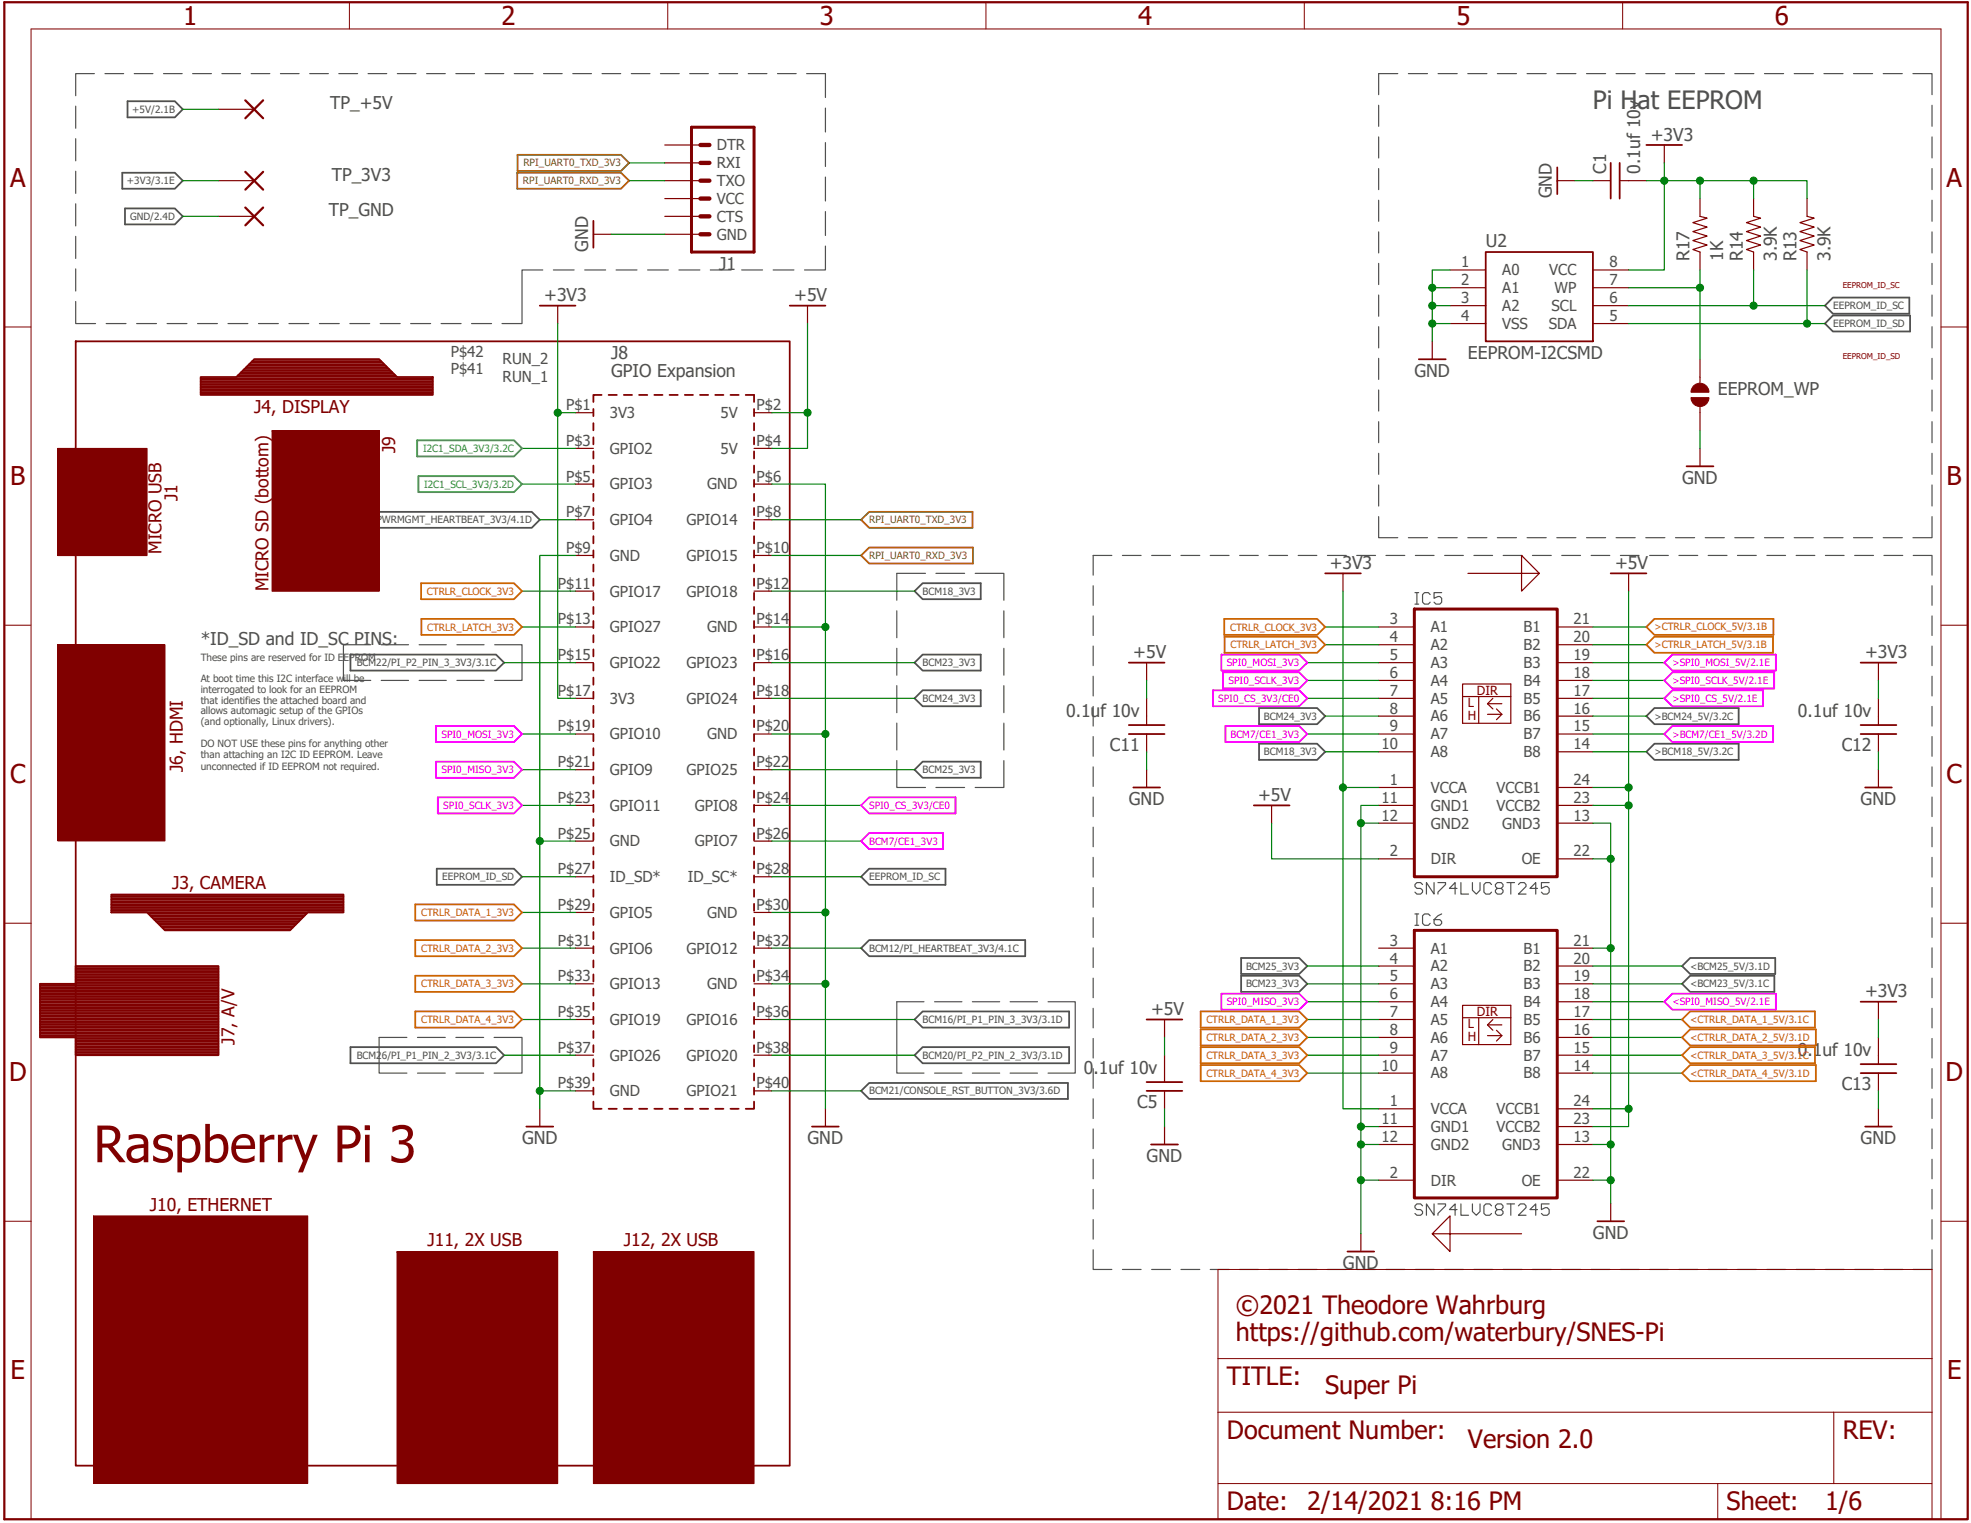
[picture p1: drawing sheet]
<svg xmlns="http://www.w3.org/2000/svg" width="279mm" height="216mm" viewBox="0 0 279 216" stroke-linecap="round" stroke-linejoin="round" font-family="sans-serif">
<path d="M.1 0l279.2 215.9M279.3 0l-279.2 215.9" fill="none" stroke="#fff" stroke-width=".14"/>
<g fill="none" stroke="#505050" stroke-width=".17">
<path d="M10.7 15v3.2M10.7 19.7v3.1M13.4 10.4h-2.7v3.2M14.9 10.4h2.6M19 10.4h2.7M23.2 10.4h2.6M27.3 10.4h2.7M31.5 10.4h2.6M35.6 10.4h2.6M39.8 10.4h2.6M43.9 10.4h2.6M48 10.4h2.7"/>
<path d="M52.2 10.4h2.6M56.3 10.4h2.7M60.5 10.4h2.6M64.6 10.4h2.7M68.8 10.4h2.6M72.9 10.4h2.7M77 10.4h2.7M81.2 10.4h2.6M85.3 10.4h2.7M89.5 10.4h2.6M93.6 10.4h2.7M97.8 10.4h2.6"/>
<path d="M101.9 10.4h2.7M106.1 10.4h2.6M110.2 10.4h2.7M114.3 10.4h2.7v3.4M117 15.3v3.4M195.4 14.9v3M195.4 19.4v3M198.1 10.4h-2.7v3M199.6 10.4h2.8M203.9 10.4h2.7M208.1 10.4h2.7M212.3 10.4h2.7"/>
<path d="M216.5 10.4h2.7M220.7 10.4h2.7M224.9 10.4h2.7M229.1 10.4h2.7M233.3 10.4h2.7M237.5 10.4h2.7M241.7 10.4h2.7M245.9 10.4h2.7M250.1 10.4h2.7M254.3 10.4h2.7M258.6 10.4h2.7M262.7 10.4h2.8"/>
<path d="M267 10.4h2.7M271.2 10.4h2.7v3M273.9 14.9v3M273.9 19.4v3M10.7 24.3v3.1M10.7 28.9v3.1M10.7 33.5v3.1M10.7 38.1v3.2M76.9 38.3h-2.9v7.6h-2.8M78.4 38.3h3M82.9 38.3h3M87.3 38.3h3"/>
<path d="M91.8 38.3h2.9M96.2 38.3h3M100.7 38.3h3M105.1 38.3h3M109.6 38.3h2.9M117 20.2v3.4M117 25.1v3.4M117 30v3.4M117 34.9v3.4h-3M195.4 23.9v3M195.4 28.4v3M195.4 32.9v3"/>
<path d="M195.4 37.3v3M273.9 23.9v3M273.9 28.4v3M273.9 32.9v3M273.9 37.3v3M10.7 42.7v3.2h2.8M15 45.9h2.9M19.4 45.9h2.8M23.7 45.9h2.8M28 45.9h2.8M32.3 45.9h2.8M36.6 45.9h2.9"/>
<path d="M41 45.9h2.8M45.3 45.9h2.8M49.6 45.9h2.8M53.9 45.9h2.8M58.2 45.9h2.8M62.5 45.9h2.9M66.8 45.9h2.9M195.4 41.8v3M195.4 46.3v3M195.4 50.8v3M195.4 55.3v3M195.4 59.8v3"/>
<path d="M273.9 41.8v3M273.9 46.3v3M273.9 50.8v3M273.9 55.3v3M273.9 59.8v3M157.6 78.7h-2.6v2.8M159.1 78.7h2.7M163.3 78.7h2.6M167.4 78.7h2.7M171.6 78.7h2.6M175.7 78.7h2.7M179.9 78.7h2.6"/>
<path d="M184 78.7h2.7M188.2 78.7h2.6M192.3 78.7h2.7M195.4 73.2v3h2.7M195.4 64.3v2.9M195.4 68.7v3M196.5 78.7h2.6M199.6 76.2h2.8M200.6 78.7h2.7M203.9 76.2h2.7M204.8 78.7h2.6M208.1 76.2h2.7"/>
<path d="M208.9 78.7h2.7M212.3 76.2h2.7M213.1 78.7h2.7M216.5 76.2h2.7M217.2 78.7h2.7M220.7 76.2h2.7M221.4 78.7h2.6M224.9 76.2h2.7M225.6 78.7h2.6M229.1 76.2h2.7M229.7 78.7h2.6M233.3 76.2h2.7"/>
<path d="M233.8 78.7h2.7M237.5 76.2h2.7M238 78.7h2.7M241.7 76.2h2.7M242.1 78.7h2.7M245.9 76.2h2.7M246.3 78.7h2.7M250.1 76.2h2.7M250.5 78.7h2.6M254.3 76.2h2.7M254.6 78.7h2.7M258.6 76.2h2.7"/>
<path d="M258.8 78.7h2.6M262.7 76.2h2.8M262.9 78.7h2.7M267 76.2h2.7M267.1 78.7h2.6M271.2 78.7h2.7v2.8M273.9 73.2v3h-2.7M273.9 64.3v2.9M273.9 68.7v3M52.6 91.4h-3.9v5.1h3.9M54 91.4h3.9M54 96.5h3.9"/>
<path d="M59.4 96.5h3.9M59.4 91.4h3.9M64.8 96.5h3.8M64.8 91.4h3.8M70.1 91.4h3.9v5.1h-3.9M127.1 86.6v3.8M127.1 91.9v3.8M127.1 97.2v3.8M131.2 81.3h-4.1v3.8M132.7 81.3h4M138.2 81.3h4.1v3.8M142.3 86.6v3.8"/>
<path d="M142.3 91.9v3.8M142.3 97.2v3.8M155 83v2.8M155 87.3v2.8M155 91.6v2.8M155 95.9v2.8M200.6 85.6h.5M200.6 84h.5M200.9 84v1.6M202.7 84.3l-.2-.3h-.6l-.2 .3v1.1l.2 .2h.6l.2-.2M204.4 84h-1.1v.8l.5-.2h.3l.3 .2v.6l-.3 .2h-.5l-.3-.2M273.9 83v2.8"/>
<path d="M273.9 87.3v2.8M273.9 91.6v2.8M273.9 95.9v2.8M127.1 107.8v3.8h4.1M127.1 102.5v3.8M132.7 111.6h4M142.3 102.5v3.8M142.3 107.8v3.8h-4.1M155 100.1v2.8M155 104.4v2.8M155 108.7v2.8M155 113v2.8"/>
<path d="M155 117.3v2.7M273.9 100.1v2.8M273.9 104.4v2.8M273.9 108.7v2.8M273.9 113v2.8M273.9 117.3v2.7M155 121.5v2.8M155 125.8v2.8M155 130.1v2.8M155 134.4v2.8M155 138.7v2.7M200.6 131.2h.5"/>
<path d="M200.6 129.6h.5M200.9 129.6v1.6M201.7 125.4l-.3-.3h-.5l-.3 .3v.3l.3 .2h.5l.3 .3v.3l-.3 .2h-.5l-.3-.2M202.7 129.8l-.2-.2h-.6l-.2 .2v1.1l.2 .3h.6l.2-.3M203.3 125.1v1.6l-1.1-1.6v1.6M203.8 125.1h1.1v.3l-1.1 1.1v.2M204.4 129.6l-.6 .2-.5 .6v.5l.3 .3h.5l.3-.3v-.3l-.3-.2h-.8M206.5 125.9h-1l.8-.8v1.6M207.1 125.1v1.6h1.1M208.7 125.1v1.1l.6 .5 .5-.5v-1.1M211.4 125.4l-.2-.3h-.6l-.2 .3v1.1l.2 .2h.6l.2-.2M212 125.4l.3-.3h.5l.3 .3v.3l-.3 .2 .3 .3v.3l-.3 .2h-.5l-.3-.2v-.3l.3-.3-.3-.2z"/>
<path d="M212.3 125.9h.5M213.6 125.1h1.1M214.2 125.1v1.6M215.2 125.4l.3-.3h.6l.2 .3v.3l-1.1 1h1.1M218 125.9h-1.1l.8-.8v1.6M219.6 125.1h-1.1v.8l.6-.2h.2l.3 .2v.6l-.3 .2h-.5l-.3-.2M273.9 121.5v2.8M273.9 125.8v2.8M273.9 130.1v2.8M273.9 134.4v2.8M273.9 138.7v2.7M57.7 147.1h-4v5h4"/>
<path d="M59.2 147.1h3.9M59.2 152.1h3.9M64.6 147.1h4M64.6 152.1h4M70 147.1h4v5h-4M131 142h-3.9v10.1h3.9M132.5 142h3.9M132.5 152.1h3.9M137.8 142h3.9M137.8 152.1h3.9M143.2 142h3.9M143.2 152.1h3.9"/>
<path d="M148.6 142h3.8v10.1h-3.8M155 142.9v2.8M155 147.2v2.8M155 151.5v2.8M155 155.8v2.8M273.9 142.9v2.8M273.9 147.2v2.8M273.9 151.5v2.8M273.9 155.8v2.8M155 177.2v2.8h2.6M155 160v2.8M155 164.3v2.8"/>
<path d="M155 168.6v2.8M155 172.9v2.8M159.1 180h2.7M163.3 180h2.6M167.4 180h2.7M171.6 180h2.6M175.7 180h2.7M179.9 180h2.6M184 180h2.7M188.2 180h2.6M192.3 180h2.7M196.5 180h2.6"/>
<path d="M200.6 180h2.7M201.7 170.9l-.3-.2h-.5l-.3 .2v.3l.3 .3h.5l.3 .2v.3l-.3 .3h-.5l-.3-.3M203.3 170.7v1.6l-1.1-1.6v1.6M203.8 170.7h1.1v.2l-1.1 1.1v.3M204.8 180h2.6M206.5 171.5h-1l.8-.8v1.6M207.1 170.7v1.6h1.1M208.7 170.7v1l.6 .6 .5-.6v-1M208.9 180h2.7M211.4 170.9l-.2-.2h-.6l-.2 .2v1.1l.2 .3h.6l.2-.3M212 170.9l.3-.2h.5l.3 .2v.3l-.3 .3 .3 .2v.3l-.3 .3h-.5l-.3-.3v-.3l.3-.2-.3-.3zM212.3 171.5h.5"/>
<path d="M213.1 180h2.7M213.6 170.7h1.1M214.2 170.7v1.6M215.2 170.9l.3-.2h.6l.2 .2v.3l-1.1 1.1h1.1M217.2 180h2.7M218 171.5h-1.1l.8-.8v1.6M219.6 170.7h-1.1v.8l.6-.3h.2l.3 .3v.5l-.3 .3h-.5l-.3-.3M221.4 180h2.6M225.6 180h2.6M229.7 180h2.6M233.8 180h2.7M238 180h2.7"/>
<path d="M242.1 180h2.7M246.3 180h2.7M250.5 180h2.6M254.6 180h2.7M258.8 180h2.6M262.9 180h2.7M267.1 180h2.6M273.9 177.2v2.8h-2.7M273.9 160v2.8M273.9 164.3v2.8M273.9 168.6v2.8M273.9 172.9v2.8"/>
</g>
<g fill="none" stroke="#505050" stroke-width=".25">
<path d="M18.1 14.4h6.7l1.1 1.1-1.1 1.1h-6.7zM17.3 24.5h7.5l1.1 1.1-1.1 1.2h-7.5zM17.7 29.5h7.1l1.1 1.2-1.1 1.1h-7.1zM259.8 44.7h11v2.3h-11l-1.1-1.1zM259.8 42.2h10.9v2.3h-10.9l-1.1-1.2zM48.2 72.6h27.2l1.1 1.1-1.1 1.1h-27.2zM49.7 92.8h20.6l1.2 1.1-1.2 1.2h-20.6zM129.6 83.8l1.2-1.1h8.2v2.2h-8.2zM129.6 93.9l1.2-1.1h8.2v2.3h-8.2zM129.6 99l1.2-1.1h8.2v2.2h-8.2zM129.6 109.1l1.2-1.1h8.2v2.3h-8.2zM178.5 105.4h8.2l1.2 1.2-1.2 1.1h-8.2z"/>
<path d="M178.5 100.4h8.2l1.2 1.1-1.2 1.2h-8.2zM233.4 106.6l1.1-1.2h12v2.3h-12zM233.4 101.5l1.1-1.1h12v2.3h-12zM61.9 123.1h11l1.1 1.2-1.1 1.1h-11zM122.1 124.3l1.1-1.2h10.8v2.3h-10.8zM122.1 134.4l1.1-1.1h22.1v2.3h-22.1zM175.9 138.3h8.3l1.1 1.2-1.1 1.1h-8.3zM175.9 135.8h8.3l1.1 1.1-1.1 1.2h-8.3zM238.4 139.5l1.2-1.2h11.9v2.3h-11.9zM238.4 136.9l1.2-1.1h12.1v2.3h-12.1zM49.7 148.4h20.6l1.2 1.2-1.2 1.1h-20.6zM122.1 154.6l1.1-1.1h28.2v2.3h-28.2z"/>
<path d="M129.6 144.5l1.2-1.1h20.8v2.3h-20.8zM129.6 149.6l1.2-1.2h20.8v2.3h-20.8z"/>
</g>
<g fill="none" stroke="#800000" stroke-width=".17">
<path d="M81.6 58.5h2.5M106.9 58.5h2.5M81.6 63.6h2.5M81.6 68.6h2.5M81.6 73.7h2.5M81.6 78.7h2.5M106.9 63.6h2.5M106.9 68.6h2.5M106.9 73.7h2.5M106.9 78.7h2.5M81.6 83.8h2.5M81.6 88.9h2.5"/>
<path d="M81.6 93.9h2.5M81.6 99h2.5M106.9 83.8h2.5M106.9 88.9h2.5M106.9 93.9h2.5M106.9 99h2.5M208.1 81.3h10.1l-2.5 2.5v-5.1l2.5 2.6M81.6 104.1h2.5M81.6 109.1h2.5M81.6 114.2h2.5M81.6 119.2h2.5M106.9 104.1h2.5"/>
<path d="M106.9 109.1h2.5M106.9 114.2h2.5M106.9 119.2h2.5M81.6 124.3h2.5M81.6 129.3h2.5M81.6 134.4h2.5M81.6 139.5h2.5M106.9 124.3h2.5M106.9 129.3h2.5M106.9 134.4h2.5M106.9 139.5h2.5M81.6 144.5h2.5"/>
<path d="M81.6 149.6h2.5M81.6 154.6h2.5M106.9 144.5h2.5M106.9 149.6h2.5M106.9 154.6h2.5M203 174.9l2.5 2.5v-5l-2.5 2.5h12.7"/>
</g>
<g fill="none" stroke="#800000" stroke-width=".25">
<path d="M28.4 53.4h5.1l2.5-2.5h17.7l2.6 2.5h5v2.6h-32.9zM28.4 55.8h32.9M28.4 55.6h32.9M28.4 55.4h32.9M28.4 55.2h32.9M28.4 55h32.9M28.4 54.7h32.9M28.4 54.5h32.9M28.4 54.3h32.9M28.4 54.1h32.9M28.4 53.8h32.9M28.4 53.6h32.9"/>
<path d="M33.5 53.4h22.7M33.8 53.2h22.2M34 53h21.8M34.2 52.7h21.4M34.4 52.5h21M34.6 52.3h20.5M34.9 52.1h20M35.1 51.9h19.6M35.3 51.6h19.2M35.5 51.4h18.8M35.8 51.2h18.2M36 51h17.8"/>
<path d="M84.1 58v1M84.1 60v1M85.3 56h-1.2v1M86.3 56h1.1M88.4 56h1.2M90.6 56h1.2M92.8 56h1.1M94.9 56h1.2M97.1 56h1.1M99.2 56h1.2M101.4 56h1.2M103.5 56h1.2"/>
<path d="M105.7 56h1.2v1M106.9 58v1M106.9 60v1M84.1 62v1M84.1 64v1M84.1 66v1M84.1 68v1M84.1 70v1M84.1 72v1M84.1 74v1M84.1 76v1M84.1 78v1"/>
<path d="M106.9 62v1M106.9 64v1M106.9 66v1M106.9 68v1M106.9 70v1M106.9 72v1M106.9 74v1M106.9 76v1M106.9 78v1M84.1 80v1M84.1 82v1M84.1 84v1"/>
<path d="M84.1 86v1M84.1 88v1M84.1 90v1.1M84.1 92.1v.9M84.1 94v1.1M84.1 96.1v1M84.1 98.1v1M106.9 80v1M106.9 82v1M106.9 84v1M106.9 86v1M106.9 88v1"/>
<path d="M106.9 90v1.1M106.9 92.1v.9M106.9 94v1.1M106.9 96.1v1M106.9 98.1v1M84.1 100.1v1M84.1 102.1v1M84.1 104.1v1M84.1 106.1v1M84.1 108.1v1M84.1 110.1v1M84.1 112.1v1"/>
<path d="M84.1 114.1v1M84.1 116.1v1M84.1 118.1v1M106.9 100.1v1M106.9 102.1v1M106.9 104.1v1M106.9 106.1v1M106.9 108.1v1M106.9 110.1v1M106.9 112.1v1M106.9 114.1v1M106.9 116.1v1"/>
<path d="M106.9 118.1v1M15.8 126.8h32.9v2.5h-5.1l-2.5 2.6h-17.7l-2.6-2.6h-5zM15.8 129.3h32.9M15.8 129.1h32.9M15.8 128.9h32.9M15.8 128.6h32.9M15.8 128.4h32.9M15.8 128.2h32.9M15.8 128h32.9M15.8 127.8h32.9M15.8 127.5h32.9M15.8 127.3h32.9"/>
<path d="M15.8 127.1h32.9M15.8 126.9h32.9M21 129.5h22.5M21.3 129.8h21.9M21.5 130h21.5M21.7 130.2h21.1M21.9 130.4h20.7M22.1 130.6h20.3M22.4 130.9h19.7M22.6 131.1h19.3M22.8 131.3h18.9M23 131.5h18.5"/>
<path d="M23.2 131.7h18M84.1 120.1v1M84.1 122.1v1M84.1 124.1v1M84.1 126.1v1M84.1 128.1v1M84.1 130.1v1M84.1 132.1v1M84.1 134.1v1M84.1 136.1v1M84.1 138.1v1M106.9 120.1v1"/>
<path d="M106.9 122.1v1M106.9 124.1v1M106.9 126.1v1M106.9 128.1v1M106.9 130.1v1M106.9 132.1v1M106.9 134.1v1M106.9 136.1v1M106.9 138.1v1M84.1 140.1v1M84.1 142.2v1M84.1 144.1v1.1"/>
<path d="M84.1 146.2v1M84.1 148.2v1M84.1 150.2v1M84.1 152.2v1M84.1 154.2v1M84.1 156.2v1h1.2M86.3 157.2h1.1M88.4 157.2h1.2M90.6 157.2h1.2M92.8 157.2h1.1M94.9 157.2h1.2M97.1 157.2h1.1"/>
<path d="M99.2 157.2h1.2M101.4 157.2h1.2M103.5 157.2h1.2M106.9 156.2v1h-1.2M106.9 140.1v1M106.9 142.2v1M106.9 144.1v1.1M106.9 146.2v1M106.9 148.2v1M106.9 150.2v1M106.9 152.2v1M106.9 154.2v1"/>
</g>
<path d="M8.2 63.6h12.6v15.2h-12.6z" fill="#800000"/>
<path d="M8.2 63.6h12.6v15.2h-12.6zM8.2 63.6h.1" fill="none" stroke="#800000" stroke-width=".14"/>
<path d="M8.2 91.4h15.2v27.8h-15.2z" fill="#800000"/>
<path d="M8.2 91.4h15.2v27.8h-15.2zM8.2 91.4h.1" fill="none" stroke="#800000" stroke-width=".14"/>
<g fill="none" stroke="#800000" stroke-width=".25">
<path d="M5.7 139.5h5v-2.6h20.3v12.7h-20.3v-2.5h-5zM5.7 139.9h25.3M5.7 139.7h25.3M5.7 139.5h25.3M10.7 139.3h20.3M10.7 139h20.3M10.7 138.8h20.3M10.7 138.6h20.3M10.7 138.4h20.3M10.7 138.2h20.3M10.7 137.9h20.3M10.7 137.7h20.3"/>
<path d="M10.7 137.5h20.3M10.7 137.3h20.3M10.7 137.1h20.3M5.7 147h25.3M5.7 146.8h25.3M5.7 146.6h25.3M5.7 146.3h25.3M5.7 146.1h25.3M5.7 145.9h25.3M5.7 145.7h25.3M5.7 145.5h25.3M5.7 145.2h25.3"/>
<path d="M5.7 145h25.3M5.7 144.8h25.3M5.7 144.6h25.3M5.7 144.4h25.3M5.7 144.1h25.3M5.7 143.9h25.3M5.7 143.7h25.3M5.7 143.5h25.3M5.7 143.2h25.3M5.7 143h25.3M5.7 142.8h25.3M5.7 142.6h25.3"/>
<path d="M5.7 142.4h25.3M5.7 142.1h25.3M5.7 141.9h25.3M5.7 141.7h25.3M5.7 141.5h25.3M5.7 141.2h25.3M5.7 141h25.3M5.7 140.8h25.3M5.7 140.6h25.3M5.7 140.4h25.3M5.7 140.1h25.3M10.7 149.4h20.3"/>
<path d="M10.7 149.2h20.3M10.7 149h20.3M10.7 148.8h20.3M10.7 148.5h20.3M10.7 148.3h20.3M10.7 148.1h20.3M10.7 147.9h20.3M10.7 147.7h20.3M10.7 147.4h20.3M10.7 147.2h20.3"/>
</g>
<path d="M13.3 172.4h30.3v37.9h-30.3z" fill="#800000"/>
<path d="M13.3 172.4h30.3v37.9h-30.3zM13.3 172.4h.1" fill="none" stroke="#800000" stroke-width=".14"/>
<path d="M56.3 177.4h22.8v32.9h-22.8z" fill="#800000"/>
<path d="M56.3 177.4h22.8v32.9h-22.8zM56.3 177.4h.1" fill="none" stroke="#800000" stroke-width=".14"/>
<path d="M84.1 177.4h22.8v32.9h-22.8z" fill="#800000"/>
<path d="M84.1 177.4h22.8v32.9h-22.8zM84.1 177.4h.1" fill="none" stroke="#800000" stroke-width=".14"/>
<path d="M38.6 61h15.2v22.8h-15.2z" fill="#800000"/>
<path d="M38.6 61h15.2v22.8h-15.2zM38.6 61h.1" fill="none" stroke="#800000" stroke-width=".14"/>
<g fill="none" stroke="#800000" stroke-width=".25">
<path d="M210.6 35.7h15.2v12.7h-15.2zM220.7 23.7v3.8M228.3 23.1v5.1M229.6 23.1v5.1M233.4 20.6h5M10.7 48.4h101.3v159.4h-101.3zM76.5 43.3h5.1M112 43.3h5M201.1 50.9h3.8M239.1 66.1h3.8M160 93.9h5.1M187.9 81.3h5"/>
<path d="M228.3 81.3h5.1M263.8 93.9h5M160 102.8h5.1M160 104.1h5.1M160.7 111.6h3.7M177.7 114.2h5.1M263.8 102.8h5M263.8 104.1h5M264.4 111.6h3.8M74.6 159.7h3.8M115.1 159.7h3.8M162.5 153.4h5.1"/>
<path d="M162.5 154.6h5.1M162.5 144.5h5.1M263.8 142h5M263.8 150.9h5M263.8 152.1h5M264.4 159.7h3.8M163.2 162.2h3.8M191 177.4h3.8M226.4 173.1h3.8"/>
</g>
<g fill="none" stroke="#800000" stroke-width=".17">
<path d="M31 15.5h5M31 25.6h5M31 30.7h5M205.5 38.3h5.1M220.7 25.6h2.6M225.8 38.3h5.1M225.8 25.6h2.5M229.6 25.6h3.8M235.9 20.6v2.5M241 28.2v2.5l1 .2-2 .7 2 .6-2 .6 2 .7-2 .6 2 .6-2 .7 1 .3v2.6M248.6 28.2v2.5l1 .2-2 .7 2 .6-2 .6 2 .7-2 .6 2 .6-2 .7 1 .3v2.6M256.2 28.2v2.5l1 .2-2.1 .7 2.1 .6-2.1 .6 2.1 .7-2.1 .6 2.1 .6-2.1 .7 1.1 .3v2.6"/>
<path d="M79.1 43.3v2.6M114.5 43.3v2.6M203 48.4v2.5M205.5 45.9h5.1M205.5 40.8h5.1M205.5 43.3h5.1M225.8 45.9h5.1M225.8 40.8h5.1M225.8 43.3h5.1M241 63.6v2.5M162.5 93.9v2.6M162.5 99v3.8"/>
<path d="M190.4 81.3v2.5M195.4 88.9h5.1M195.4 91.4h5.1M195.4 93.9h5.1M195.4 96.5h5.1M195.4 99h5.1M207.3 98.7h6.9M207.3 97h6.9v5.5h-6.9zM209.6 98.7v3.8M210.9 99.8h2M210.9 99.8l.7 .7M211.6 99l-.7 .8"/>
<path d="M220.7 88.9h5.1M220.7 91.4h5.1M220.7 93.9h5.1M220.7 96.5h5.1M220.7 99h5.1M230.9 81.3v2.5M266.3 93.9v2.6M266.3 99v3.8M162.5 104.1v2.5M162.5 109.1v2.5M180.3 114.2v2.5M195.4 111.6h5.1"/>
<path d="M195.4 101.5h5.1M195.4 104.1h5.1M195.4 106.6h5.1M195.4 114.2h5.1M195.4 116.7h5.1M210.9 101.3h2M212.1 100.5l.8 .8M212.9 101.3l-.8 .7M220.7 111.6h5.1M220.7 101.5h5.1M220.7 104.1h5.1M220.7 106.6h5.1"/>
<path d="M220.7 114.2h5.1M220.7 116.7h5.1M266.3 104.1v2.5M266.3 109.1v2.5M195.4 121.8h5.1M195.4 134.4h5.1M195.4 136.9h5.1M195.4 139.5h5.1M220.7 121.8h5.1M220.7 134.4h5.1M220.7 136.9h5.1M220.7 139.5h5.1"/>
<path d="M76.5 157.2v2.5M117 157.2v2.5M165.1 144.5v2.6M165.1 149.6v3.8M165.1 154.6v2.6M165.1 159.7v2.5M195.4 157.2h5.1M195.4 142h5.1M195.4 144.5h5.1M195.4 147.1h5.1M195.4 149.6h5.1M195.4 152.1h5.1"/>
<path d="M195.4 159.7h5.1M207.3 144.3h6.9M207.3 142.5h6.9v5.6h-6.9zM209.6 144.3v3.8M210.9 145.3h2M210.9 145.3l.7 .8M210.9 146.8h2M211.6 144.5l-.7 .8M212.1 146.1l.8 .7M212.9 146.8l-.8 .8M220.7 157.2h5.1M220.7 142h5.1"/>
<path d="M220.7 144.5h5.1M220.7 147.1h5.1M220.7 149.6h5.1M220.7 152.1h5.1M220.7 159.7h5.1M266.3 142v2.5M266.3 147.1v3.8M266.3 152.1v2.5M266.3 157.2v2.5M192.9 174.9v2.5M195.4 167.3h5.1M195.4 162.2h5.1"/>
<path d="M220.7 167.3h5.1M220.7 162.2h5.1M228.3 170.6v2.5"/>
</g>
<path d="M200.5 86.3h20.2v38h-20.2zM200.5 131.9h20.2v37.9h-20.2z" fill="none" stroke="#800000" stroke-width=".42"/>
<path d="M34.8 14.2l2.5 2.6M37.3 14.2l-2.5 2.6M34.8 24.4l2.5 2.5M34.8 29.4l2.5 2.5M37.3 24.4l-2.5 2.5M37.3 29.4l-2.5 2.5" fill="none" stroke="#800000" stroke-width=".32"/>
<path d="M239.7 56.4h2.6a1.27 1.27 0 0 1-1.3 1.2 1.27 1.27 0 0 1-1.3-1.2z" fill-rule="evenodd" fill="#800000"/>
<path d="M239.7 56.4h2.6a1.27 1.27 0 0 1-1.3 1.2 1.27 1.27 0 0 1-1.3-1.2z" fill="none" stroke="#800000" stroke-width=".14"/>
<path d="M240.3 54.5a1.27 1.27 0 0 1 2 1.1h-2.6l.2-.7z" fill-rule="evenodd" fill="#800000"/>
<g fill="none" stroke="#800000" stroke-width=".14">
<path d="M49.5 .3v3.8M94.7 .3v3.8M139.8 .3v3.8M184.9 .3v3.8M230 .3v3.8M.6 46.4h3.8M240.3 54.5a1.27 1.27 0 0 1 2 1.1h-2.6l.2-.7zM275.1 46.4h3.8M.6 88.6h3.8M275.1 88.6h3.8M.6 130.9h3.8M275.1 130.9h3.8"/>
<path d="M.6 173.1h3.8M275.1 173.1h3.8M172.7 192.6h101.2M4.4 215.4v-211.3h270.7v211.3M172.7 210.3v-30.3h101.2v30.3M172.7 200.2h101.2M243.5 210.3v5.1M243.5 210.3h16.4M259.9 210.3h14v5.1h-101.2v-5.1h70.8M259.9 200.2v10.1"/>
</g>
<path d="M84.1 33.2h2.5M94.2 20.6h5.1M94.2 23.1h5.1M94.2 25.6h5.1M94.2 28.2h5.1M94.2 30.7h5.1M94.2 33.2h5.1M241 50.9v3.4M241 57.6v3.4" fill="none" stroke="#800000" stroke-width=".17"/>
<path d="M98 18h8.9v17.7h-8.9z" fill="none" stroke="#800000" stroke-width=".42"/>
<path d="M99.3 25.6h1.3M99.3 23.1h1.3M99.3 20.6h1.3M99.3 30.7h1.3M99.3 28.2h1.3M99.3 33.2h1.3" fill="none" stroke="#800000" stroke-width=".61"/>
<path d="M84.1 31.3v3.8" fill="none" stroke="#800000" stroke-width=".25"/>
<path d="M.6 .3h278.3v215.1h-278.3z" fill="none" stroke="#800000" stroke-width=".32"/>
<path d="M109.4 68.6h7.6v35.5M109.4 88.9h7.6M109.4 104.1h7.6v53.1M109.4 129.3h7.6M109.4 139.5h7.6" fill="none" stroke="#008000" stroke-width=".17"/>
<circle cx="117" cy="139.5" r=".51" fill="#008000"/>
<circle cx="117" cy="139.5" r=".51" fill="none" stroke="#008000" stroke-width=".14"/>
<circle cx="117" cy="129.3" r=".51" fill="#008000"/>
<circle cx="117" cy="129.3" r=".51" fill="none" stroke="#008000" stroke-width=".14"/>
<circle cx="117" cy="88.9" r=".51" fill="#008000"/>
<circle cx="117" cy="88.9" r=".51" fill="none" stroke="#008000" stroke-width=".14"/>
<circle cx="117" cy="104.1" r=".51" fill="#008000"/>
<circle cx="117" cy="104.1" r=".51" fill="none" stroke="#008000" stroke-width=".14"/>
<path d="M81.6 78.7h-5.1v78.5M76.5 119.2h5.1M76.5 154.6h5.1" fill="none" stroke="#008000" stroke-width=".17"/>
<circle cx="76.5" cy="154.6" r=".51" fill="#008000"/>
<circle cx="76.5" cy="154.6" r=".51" fill="none" stroke="#008000" stroke-width=".14"/>
<circle cx="76.5" cy="119.2" r=".51" fill="#008000"/>
<circle cx="76.5" cy="119.2" r=".51" fill="none" stroke="#008000" stroke-width=".14"/>
<path d="M205.5 38.3h-2.5v10.1M203 45.9h2.5M203 43.3h2.5M203 40.8h2.5" fill="none" stroke="#008000" stroke-width=".17"/>
<circle cx="203" cy="40.8" r=".51" fill="#008000"/>
<circle cx="203" cy="40.8" r=".51" fill="none" stroke="#008000" stroke-width=".14"/>
<circle cx="203" cy="43.3" r=".51" fill="#008000"/>
<circle cx="203" cy="43.3" r=".51" fill="none" stroke="#008000" stroke-width=".14"/>
<circle cx="203" cy="45.9" r=".51" fill="#008000"/>
<circle cx="203" cy="45.9" r=".51" fill="none" stroke="#008000" stroke-width=".14"/>
<path d="M223.3 25.6h2.5M241 61v2.6M195.4 116.7h-2.5v43M195.4 114.2h-2.5v2.5M195.4 159.7h-2.5v2.5h2.5" fill="none" stroke="#008000" stroke-width=".17"/>
<circle cx="192.9" cy="116.7" r=".51" fill="#008000"/>
<circle cx="192.9" cy="116.7" r=".51" fill="none" stroke="#008000" stroke-width=".14"/>
<circle cx="192.9" cy="159.7" r=".51" fill="#008000"/>
<circle cx="192.9" cy="159.7" r=".51" fill="none" stroke="#008000" stroke-width=".14"/>
<circle cx="192.9" cy="162.2" r=".51" fill="#008000"/>
<circle cx="192.9" cy="162.2" r=".51" fill="none" stroke="#008000" stroke-width=".14"/>
<path d="M192.9 162.2v12.7M192.9 167.3h2.5" fill="none" stroke="#008000" stroke-width=".17"/>
<circle cx="192.9" cy="167.3" r=".51" fill="#008000"/>
<circle cx="192.9" cy="167.3" r=".51" fill="none" stroke="#008000" stroke-width=".14"/>
<path d="M225.8 116.7h2.5v45.5h-2.5M228.3 162.2v5.1" fill="none" stroke="#008000" stroke-width=".17"/>
<circle cx="228.3" cy="162.2" r=".51" fill="#008000"/>
<circle cx="228.3" cy="162.2" r=".51" fill="none" stroke="#008000" stroke-width=".14"/>
<path d="M225.8 134.4h2.5M228.3 167.3v3.3" fill="none" stroke="#008000" stroke-width=".17"/>
<circle cx="228.3" cy="134.4" r=".51" fill="#008000"/>
<circle cx="228.3" cy="134.4" r=".51" fill="none" stroke="#008000" stroke-width=".14"/>
<path d="M225.8 121.8h2.5M225.8 167.3h2.5" fill="none" stroke="#008000" stroke-width=".17"/>
<circle cx="228.3" cy="121.8" r=".51" fill="#008000"/>
<circle cx="228.3" cy="121.8" r=".51" fill="none" stroke="#008000" stroke-width=".14"/>
<circle cx="228.3" cy="167.3" r=".51" fill="#008000"/>
<circle cx="228.3" cy="167.3" r=".51" fill="none" stroke="#008000" stroke-width=".14"/>
<path d="M25.9 30.7h5.1M86.6 33.2h7.6M109.4 58.5h5.1M114.5 45.9v17.7h-5.1M162.5 106.6v2.5M266.3 106.6v2.5M165.1 157.2v2.5M266.3 154.6v2.6" fill="none" stroke="#008000" stroke-width=".17"/>
<circle cx="114.5" cy="58.5" r=".51" fill="#008000"/>
<circle cx="114.5" cy="58.5" r=".51" fill="none" stroke="#008000" stroke-width=".14"/>
<path d="M25.9 15.5h5.1M162.5 96.5v2.5M230.9 83.8v75.9h-5.1M180.3 116.7v5.1h15.1M225.8 114.2h5.1M225.8 111.6h5.1M165.1 147.1v2.5M225.8 157.2h5.1" fill="none" stroke="#008000" stroke-width=".17"/>
<circle cx="230.9" cy="157.2" r=".51" fill="#008000"/>
<circle cx="230.9" cy="157.2" r=".51" fill="none" stroke="#008000" stroke-width=".14"/>
<circle cx="230.9" cy="114.2" r=".51" fill="#008000"/>
<circle cx="230.9" cy="114.2" r=".51" fill="none" stroke="#008000" stroke-width=".14"/>
<circle cx="230.9" cy="111.6" r=".51" fill="#008000"/>
<circle cx="230.9" cy="111.6" r=".51" fill="none" stroke="#008000" stroke-width=".14"/>
<path d="M79.1 58.5v40.5h2.5" fill="none" stroke="#008000" stroke-width=".17"/>
<circle cx="79.1" cy="58.5" r=".51" fill="#008000"/>
<circle cx="79.1" cy="58.5" r=".51" fill="none" stroke="#008000" stroke-width=".14"/>
<path d="M241 25.6v2.6M248.6 25.6v2.6M256.2 28.2v-2.6h-20.3v12.7h-5M79.1 45.9v12.6h2.5" fill="none" stroke="#008000" stroke-width=".17"/>
<circle cx="241" cy="25.6" r=".51" fill="#008000"/>
<circle cx="241" cy="25.6" r=".51" fill="none" stroke="#008000" stroke-width=".14"/>
<circle cx="248.6" cy="25.6" r=".51" fill="#008000"/>
<circle cx="248.6" cy="25.6" r=".51" fill="none" stroke="#008000" stroke-width=".14"/>
<path d="M235.9 23.1v2.5" fill="none" stroke="#008000" stroke-width=".17"/>
<circle cx="235.9" cy="25.6" r=".51" fill="#008000"/>
<circle cx="235.9" cy="25.6" r=".51" fill="none" stroke="#008000" stroke-width=".14"/>
<path d="M25.9 25.6h5.1M233.4 25.6h2.5M190.4 83.8v27.8h5M266.3 96.5v2.5M190.4 111.6v45.6h5M266.3 144.5v2.6" fill="none" stroke="#008000" stroke-width=".17"/>
<circle cx="190.4" cy="111.6" r=".51" fill="#008000"/>
<circle cx="190.4" cy="111.6" r=".51" fill="none" stroke="#008000" stroke-width=".14"/>
<g fill="none" stroke="#008000" stroke-width=".17">
<path d="M89.2 23.1h5M89.2 25.6h5M256.2 38.3v7.6M230.9 45.9h27.8M74 63.6h7.6M74 68.6h7.6M76.5 73.7h5.1M109.4 73.7h12.7M109.4 78.7h12.7M71.5 93.9h10.1M74 83.8h7.6M109.4 93.9h20.2"/>
<path d="M109.4 83.8h20.2M185.3 93.9h10.1M185.3 96.5h10.1M185.3 99h10.1M187.9 88.9h7.5M74 104.1h7.6M74 109.1h7.6M74 114.2h7.6M109.4 109.1h20.2M109.4 114.2h12.7M187.9 106.6h7.5M74 124.3h7.6"/>
<path d="M185.3 139.5h10.1M185.3 136.9h10.1M71.5 149.6h10.1M109.4 144.5h20.2M109.4 154.6h12.7M185.3 142h10.1"/>
</g>
<circle cx="256.2" cy="45.9" r=".51" fill="#008000"/>
<circle cx="256.2" cy="45.9" r=".51" fill="none" stroke="#008000" stroke-width=".14"/>
<path d="M248.6 38.3v5M230.9 43.3h27.8M109.4 124.3h12.7" fill="none" stroke="#008000" stroke-width=".17"/>
<circle cx="248.6" cy="43.3" r=".51" fill="#008000"/>
<circle cx="248.6" cy="43.3" r=".51" fill="none" stroke="#008000" stroke-width=".14"/>
<path d="M241 38.3v2.5h-10.1M241 40.8v10.1M109.4 149.6h20.2" fill="none" stroke="#008000" stroke-width=".17"/>
<circle cx="241" cy="40.8" r=".51" fill="#008000"/>
<circle cx="241" cy="40.8" r=".51" fill="none" stroke="#008000" stroke-width=".14"/>
<g fill="none" stroke="#008000" stroke-width=".17">
<path d="M74 88.9h7.6M109.4 99h20.2M187.9 91.4h7.5M225.8 88.9h7.6M225.8 96.5h10.1M225.8 99h10.1M225.8 91.4h7.6M225.8 93.9h10.1M109.4 119.2h12.7M185.3 104.1h10.1M187.9 101.5h7.5M225.8 104.1h10.1"/>
<path d="M225.8 106.6h7.6M225.8 101.5h7.6M74 139.5h7.6M74 129.3h7.6M74 134.4h7.6M109.4 134.4h12.7M225.8 139.5h12.6M225.8 136.9h12.6M74 144.5h7.6M185.3 149.6h10.1M185.3 152.1h10.1M185.3 144.5h10.1"/>
<path d="M185.3 147.1h10.1M225.8 149.6h12.6M225.8 152.1h12.6M225.8 144.5h12.6M225.8 147.1h12.6M225.8 142h10.1"/>
</g>
<g fill="none" stroke="#f0f" stroke-width=".25">
<path d="M171.9 97.9h12.3l1.1 1.1-1.1 1.1h-12.3zM173.1 92.8h11.1l1.1 1.1-1.1 1.2h-11.1zM173.4 95.3h10.8l1.1 1.2-1.1 1.1h-10.8zM235.9 96.5l1.2-1.2h14.4v2.3h-14.4zM235.9 99l1.2-1.1h12.8v2.2h-12.8zM235.9 93.9l1.2-1.1h14.6v2.3h-14.6zM61.8 102.9h11.1l1.1 1.2-1.1 1.1h-11.1zM61.8 108h11.1l1.1 1.1-1.1 1.2h-11.1zM62.1 113h10.8l1.1 1.2-1.1 1.1h-10.8zM122.1 114.2l1.1-1.2h12.2v2.3h-12.2zM122.1 119.2l1.1-1.1h10.5v2.3h-10.5zM173.7 102.9h10.5l1.1 1.2-1.1 1.1h-10.5z"/>
<path d="M235.9 104.1l1.2-1.2h14.3v2.3h-14.3zM173.1 140.9h11.1l1.1 1.1-1.1 1.1h-11.1zM235.9 142l1.2-1.1h14.6v2.2h-14.6z"/>
</g>
<g fill="none" stroke="#cc6500" stroke-width=".25">
<path d="M59.7 82.7h13.2l1.1 1.1-1.1 1.1h-13.2zM59.7 87.7h13.2l1.1 1.2-1.1 1.1h-13.2zM173.5 87.7h13.2l1.2 1.2-1.2 1.1h-13.2zM173.6 90.3h13.1l1.2 1.1-1.2 1.1h-13.1zM233.4 88.9l1.1-1.2h16.9v2.3h-16.9zM233.4 91.4l1.1-1.1h16.8v2.2h-16.8zM58.9 138.3h14l1.1 1.2-1.1 1.1h-14zM58.9 128.2h14l1.1 1.1-1.1 1.2h-14zM58.9 133.3h14l1.1 1.1-1.1 1.2h-14zM58.9 143.4h14l1.1 1.1-1.1 1.2h-14zM170.2 148.4h14l1.1 1.2-1.1 1.1h-14zM170.2 151h14l1.1 1.1-1.1 1.2h-14z"/>
<path d="M170.2 143.4h14l1.1 1.1-1.1 1.2h-14zM170.2 145.9h14l1.1 1.2-1.1 1.1h-14zM238.4 144.5l1.2-1.1h17.7v2.3h-17.7zM238.4 147.1l1.2-1.2h17.8v2.3h-17.8zM238.4 149.6l1.2-1.2h17.7v2.3h-17.7zM238.4 152.1l1.2-1.1h17.8v2.3h-17.8z"/>
</g>
<path d="M59.1 62.4h13.8l1.1 1.2-1.1 1.1h-13.8zM59.3 67.5h13.6l1.1 1.1-1.1 1.2h-13.6z" fill="none" stroke="#008080" stroke-width=".25"/>
<path d="M73.3 24.5h14.7l1.2 1.1-1.2 1.2h-14.7zM73.4 21.9h14.6l1.2 1.2-1.2 1.1h-14.6zM122.1 73.7l1.1-1.1h14.7v2.2h-14.7zM122.1 78.7l1.1-1.1h14.7v2.3h-14.7z" fill="none" stroke="#808000" stroke-width=".25"/>
<text font-size="7.2" fill="#800000" x="13.3" y="164.8">Raspberry Pi 3</text>
<g font-size="3.7" fill="#800000">
<text x="26" y="3.5">1</text>
<text x="71.1" y="3.5">2</text>
<text x="116.2" y="3.5">3</text>
<text x="161.3" y="3.5">4</text>
<text x="206.5" y="3.5">5</text>
<text x="251.6" y="3.5">6</text>
<text x="1.4" y="26.5">A</text>
<text x="275.9" y="26.5">A</text>
<text x="1.4" y="68.8">B</text>
<text x="275.9" y="68.8">B</text>
<text x="1.4" y="111">C</text>
<text x="275.9" y="111">C</text>
<text x="1.3" y="153.3">D</text>
<text x="275.8" y="153.3">D</text>
<text x="1.5" y="195.5">E</text>
<text x="276" y="195.5">E</text>
</g>
<text font-size="3.6" fill="#505050" x="225.8" y="15.5">Pi Hat EEPROM</text>
<g font-size="3.6" fill="#800000">
<text x="175.2" y="186.3">©2021 Theodore Wahrburg</text>
<text x="175.2" y="190.1">https://github.com/waterbury/SNES-Pi</text>
<text x="173.9" y="196.4">TITLE:</text>
<text x="187.9" y="197.7">Super Pi</text>
<text x="173.9" y="204">Document Number:</text>
<text x="261.2" y="204">REV:</text>
<text x="208.1" y="205.3">Version 2.0</text>
<text x="173.9" y="214.1">Date:</text>
<text x="185.3" y="214.1">2/14/2021 8:16 PM</text>
<text x="244.8" y="214.1">Sheet:</text>
<text x="258.7" y="214.1">1/6</text>
</g>
<g font-size="2.5" fill="#505050">
<text x="46.8" y="15.5">TP_+5V</text>
<text x="234" y="19.9">+3V3</text>
<text x="47" y="25.6">TP_3V3</text>
<text x="220" y="28.1" transform="rotate(-90 220 28.1)">GND</text>
<text x="227.7" y="24.6" transform="rotate(-90 227.7 24.6)">C1</text>
<text x="232.5" y="24.6" transform="rotate(-90 232.5 24.6)">0.1uf 10v</text>
<text x="46.6" y="30.7">TP_GND</text>
<text x="83.4" y="35.7" transform="rotate(-90 83.4 35.7)">GND</text>
<text x="210.6" y="35">U2</text>
<text x="102" y="38.3">J1</text>
<text x="239.5" y="37" transform="rotate(-90 239.5 37)">R17</text>
<text x="244.3" y="37" transform="rotate(-90 244.3 37)">1K</text>
<text x="247.1" y="37" transform="rotate(-90 247.1 37)">R14</text>
<text x="251.9" y="37" transform="rotate(-90 251.9 37)">3.9K</text>
<text x="254.7" y="37" transform="rotate(-90 254.7 37)">R13</text>
<text x="259.5" y="37" transform="rotate(-90 259.5 37)">3.9K</text>
<text x="77.2" y="42.7">+3V3</text>
<text x="112.6" y="42.7">+5V</text>
<text x="86.6" y="50.9">J8</text>
<text x="86.6" y="53.4">GPIO Expansion</text>
<text x="200.5" y="53.4">GND</text>
<text x="208.1" y="50.9">EEPROM-I2CSMD</text>
<text x="243.5" y="56">EEPROM_WP</text>
<text x="238.4" y="68.6">GND</text>
<text x="188.5" y="80.6">+3V3</text>
<text x="229" y="80.6">+5V</text>
<text x="28.4" y="91.4">*ID_SD and ID_SC PINS:</text>
<text x="160.7" y="93.3">+5V</text>
<text x="264.4" y="93.3">+3V3</text>
<text x="151.1" y="101.7">0.1uf 10v</text>
<text x="254.9" y="101.7">0.1uf 10v</text>
<text x="157.3" y="106.5">C11</text>
<text x="261.1" y="106.5">C12</text>
<text x="178.4" y="113.5">+5V</text>
<text x="160" y="114.2">GND</text>
<text x="263.8" y="114.2">GND</text>
<text x="163.2" y="143.9">+5V</text>
<text x="264.4" y="141.4">+3V3</text>
<text x="254.9" y="149.7">0.1uf 10v</text>
<text x="153.6" y="152.3">0.1uf 10v</text>
<text x="261.1" y="154.5">C13</text>
<text x="161.2" y="157.1">C5</text>
<text x="74" y="162.2">GND</text>
<text x="114.5" y="162.2">GND</text>
<text x="162.5" y="164.8">GND</text>
<text x="263.8" y="162.2">GND</text>
<text x="190.4" y="180">GND</text>
<text x="225.8" y="175.6">GND</text>
</g>
<g font-size="2.5" fill="#800000">
<text x="36" y="58.5">J4, DISPLAY</text>
<text x="56" y="64.2" transform="rotate(-90 56 64.2)">J9</text>
<text x="25.2" y="71" transform="rotate(-90 25.2 71)">J1</text>
<text x="22.9" y="78.5" transform="rotate(-90 22.9 78.5)">MICRO USB</text>
<text x="38.1" y="83.8" transform="rotate(-90 38.1 83.8)">MICRO SD (bottom)</text>
<text x="25.9" y="109.4" transform="rotate(-90 25.9 109.4)">J6, HDMI</text>
<text x="24.4" y="126.1">J3, CAMERA</text>
<text x="33.3" y="148.1" transform="rotate(-90 33.3 148.1)">J7, A/V</text>
<text x="21.3" y="171.6">J10, ETHERNET</text>
<text x="60.6" y="176.7">J11, 2X USB</text>
<text x="88.4" y="176.7">J12, 2X USB</text>
</g>
<g font-size="2.1" fill="#505050">
<text x="101.6" y="21.3">DTR</text>
<text x="101.6" y="23.9">RXI</text>
<text x="101.6" y="26.4">TXO</text>
<text x="101.6" y="28.9">VCC</text>
<text x="101.6" y="31.4">CTS</text>
<text x="101.6" y="34">GND</text>
<text x="207.1" y="37.9">1</text>
<text x="207.1" y="40.4">2</text>
<text x="213" y="39">A0</text>
<text x="213" y="41.5">A1</text>
<text x="219.6" y="39">VCC</text>
<text x="220.4" y="41.6">WP</text>
<text x="228.1" y="40.4">7</text>
<text x="228.1" y="37.9">8</text>
<text x="207.1" y="45.5">4</text>
<text x="207.1" y="43">3</text>
<text x="213" y="46.6">VSS</text>
<text x="213" y="44.1">A2</text>
<text x="219.5" y="46.6">SDA</text>
<text x="219.9" y="44.1">SCL</text>
<text x="228.1" y="43">6</text>
<text x="228.1" y="45.5">5</text>
<text x="63.9" y="53.1">P$41</text>
<text x="63.9" y="50.6">P$42</text>
<text x="71.2" y="51.7">RUN_2</text>
<text x="71.2" y="54.2">RUN_1</text>
<text x="80.2" y="58.1">P$1</text>
<text x="86.4" y="59.3">3V3</text>
<text x="102.1" y="59.3">5V</text>
<text x="107.2" y="58.1">P$2</text>
<text x="80.2" y="63.2">P$3</text>
<text x="86.4" y="64.3">GPIO2</text>
<text x="102.1" y="64.3">5V</text>
<text x="107.2" y="63.2">P$4</text>
<text x="80.2" y="68.3">P$5</text>
<text x="86.4" y="69.4">GPIO3</text>
<text x="100.3" y="69.4">GND</text>
<text x="107.2" y="68.3">P$6</text>
<text x="80.2" y="73.3">P$7</text>
<text x="86.4" y="74.4">GPIO4</text>
<text x="97.3" y="74.5">GPIO14</text>
<text x="107.2" y="73.3">P$8</text>
<text x="79.1" y="83.5">P$11</text>
<text x="80.2" y="78.4">P$9</text>
<text x="86.4" y="79.5">GND</text>
<text x="97.3" y="79.5">GPIO15</text>
<text x="107.2" y="78.4">P$10</text>
<text x="107.2" y="83.5">P$12</text>
<text x="79.1" y="88.5">P$13</text>
<text x="86.4" y="84.6">GPIO17</text>
<text x="86.4" y="89.6">GPIO27</text>
<text x="97.3" y="84.6">GPIO18</text>
<text x="100.3" y="89.6">GND</text>
<text x="107.2" y="88.5">P$14</text>
<text x="197" y="88.5">3</text>
<text x="202.8" y="89.6">A1</text>
<text x="216" y="89.6">B1</text>
<text x="223.1" y="88.5">21</text>
<text x="79.1" y="93.6">P$15</text>
<text x="86.4" y="94.7">GPIO22</text>
<text x="97.3" y="94.7">GPIO23</text>
<text x="107.2" y="93.6">P$16</text>
<text x="197" y="91">4</text>
<text x="197" y="93.6">5</text>
<text x="202.8" y="92.2">A2</text>
<text x="202.8" y="94.7">A3</text>
<text x="216" y="94.7">B3</text>
<text x="216" y="92.2">B2</text>
<text x="223.1" y="93.6">19</text>
<text x="223.1" y="91">20</text>
<text x="79.1" y="98.6">P$17</text>
<text x="86.4" y="99.8">3V3</text>
<text x="97.3" y="99.8">GPIO24</text>
<text x="107.2" y="98.6">P$18</text>
<text x="197" y="96.1">6</text>
<text x="197" y="98.6">7</text>
<text x="197" y="101.2">8</text>
<text x="202.8" y="97.2">A4</text>
<text x="202.8" y="99.8">A5</text>
<text x="216" y="99.8">B5</text>
<text x="216" y="97.2">B4</text>
<text x="223.1" y="101.2">16</text>
<text x="223.1" y="98.6">17</text>
<text x="223.1" y="96.1">18</text>
<text x="79.1" y="103.7">P$19</text>
<text x="86.4" y="104.8">GPIO10</text>
<text x="100.3" y="104.8">GND</text>
<text x="107.2" y="103.7">P$20</text>
<text x="195.8" y="106.2">10</text>
<text x="197" y="103.7">9</text>
<text x="202.8" y="102.3">A6</text>
<text x="202.8" y="104.8">A7</text>
<text x="202.8" y="107.3">A8</text>
<text x="216" y="107.3">B8</text>
<text x="216" y="104.8">B7</text>
<text x="216" y="102.3">B6</text>
<text x="223.1" y="106.2">14</text>
<text x="223.1" y="103.7">15</text>
<text x="79.1" y="108.8">P$21</text>
<text x="79.1" y="113.8">P$23</text>
<text x="86.4" y="109.9">GPIO9</text>
<text x="97.3" y="109.9">GPIO25</text>
<text x="107.2" y="108.8">P$22</text>
<text x="107.2" y="113.8">P$24</text>
<text x="195.8" y="113.8">11</text>
<text x="197" y="111.3">1</text>
<text x="202.8" y="112.4">VCCA</text>
<text x="212.1" y="112.4">VCCB1</text>
<text x="223.1" y="113.8">23</text>
<text x="223.1" y="111.3">24</text>
<text x="79.1" y="118.9">P$25</text>
<text x="86.4" y="114.9">GPIO11</text>
<text x="86.4" y="120">GND</text>
<text x="98.5" y="114.9">GPIO8</text>
<text x="98.5" y="120">GPIO7</text>
<text x="107.2" y="118.9">P$26</text>
<text x="195.8" y="116.4">12</text>
<text x="202.8" y="114.9">GND1</text>
<text x="202.8" y="117.5">GND2</text>
<text x="212.1" y="114.9">VCCB2</text>
<text x="213" y="117.5">GND3</text>
<text x="223.1" y="116.4">13</text>
<text x="79.1" y="123.9">P$27</text>
<text x="86.4" y="125.1">ID_SD*</text>
<text x="97.5" y="125.1">ID_SC*</text>
<text x="107.2" y="123.9">P$28</text>
<text x="197" y="121.4">2</text>
<text x="202.8" y="122.5">DIR</text>
<text x="215.7" y="122.5">OE</text>
<text x="223.1" y="121.4">22</text>
<text x="79.1" y="129">P$29</text>
<text x="86.4" y="130.1">GPIO5</text>
<text x="100.3" y="130.1">GND</text>
<text x="107.2" y="129">P$30</text>
<text x="79.1" y="134">P$31</text>
<text x="86.4" y="135.2">GPIO6</text>
<text x="97.3" y="135.2">GPIO12</text>
<text x="107.2" y="134">P$32</text>
<text x="197" y="134">3</text>
<text x="197" y="136.6">4</text>
<text x="202.8" y="135.2">A1</text>
<text x="202.8" y="137.7">A2</text>
<text x="216" y="137.7">B2</text>
<text x="216" y="135.2">B1</text>
<text x="223.1" y="136.6">20</text>
<text x="223.1" y="134">21</text>
<text x="79.1" y="139.1">P$33</text>
<text x="86.4" y="140.2">GPIO13</text>
<text x="100.3" y="140.2">GND</text>
<text x="107.2" y="139.1">P$34</text>
<text x="197" y="139.1">5</text>
<text x="197" y="141.6">6</text>
<text x="202.8" y="140.2">A3</text>
<text x="202.8" y="142.8">A4</text>
<text x="216" y="142.8">B4</text>
<text x="216" y="140.2">B3</text>
<text x="223.1" y="141.6">18</text>
<text x="223.1" y="139.1">19</text>
<text x="79.1" y="144.2">P$35</text>
<text x="79.1" y="149.2">P$37</text>
<text x="86.4" y="145.3">GPIO19</text>
<text x="97.3" y="145.3">GPIO16</text>
<text x="107.2" y="144.2">P$36</text>
<text x="107.2" y="149.2">P$38</text>
<text x="197" y="144.2">7</text>
<text x="197" y="146.7">8</text>
<text x="197" y="149.2">9</text>
<text x="202.8" y="145.3">A5</text>
<text x="202.8" y="147.8">A6</text>
<text x="216" y="147.8">B6</text>
<text x="216" y="145.3">B5</text>
<text x="223.1" y="149.2">15</text>
<text x="223.1" y="146.7">16</text>
<text x="223.1" y="144.2">17</text>
<text x="79.1" y="154.3">P$39</text>
<text x="86.4" y="150.3">GPIO26</text>
<text x="86.4" y="155.4">GND</text>
<text x="97.3" y="150.3">GPIO20</text>
<text x="97.3" y="155.4">GPIO21</text>
<text x="107.2" y="154.3">P$40</text>
<text x="195.8" y="151.8">10</text>
<text x="202.8" y="150.3">A7</text>
<text x="202.8" y="152.9">A8</text>
<text x="216" y="152.9">B8</text>
<text x="216" y="150.3">B7</text>
<text x="223.1" y="151.8">14</text>
<text x="195.8" y="159.4">11</text>
<text x="195.8" y="161.9">12</text>
<text x="197" y="156.8">1</text>
<text x="202.8" y="157.9">VCCA</text>
<text x="202.8" y="160.5">GND1</text>
<text x="212.1" y="160.5">VCCB2</text>
<text x="212.1" y="157.9">VCCB1</text>
<text x="223.1" y="161.9">13</text>
<text x="223.1" y="159.4">23</text>
<text x="223.1" y="156.8">24</text>
<text x="197" y="166.9">2</text>
<text x="202.8" y="163">GND2</text>
<text x="213" y="163">GND3</text>
<text x="223.1" y="166.9">22</text>
<text x="202.8" y="168.1">DIR</text>
<text x="215.7" y="168.1">OE</text>
</g>
<g font-size="1.8" fill="#800000">
<text x="208.1" y="100.2">L</text>
<text x="209.4" y="98.5">DIR</text>
<text x="208.1" y="102">H</text>
<text x="208.1" y="145.8">L</text>
<text x="208.1" y="147.6">H</text>
<text x="209.4" y="144">DIR</text>
</g>
<g font-size="1.4" fill="#505050">
<text x="18.8" y="16">+5V/2.1B</text>
<text x="18" y="26.1">+3V3/3.1E</text>
<text x="18.4" y="31.2">GND/2.4D</text>
<text x="259.8" y="46.4">EEPROM_ID_SD</text>
<text x="259.8" y="43.8">EEPROM_ID_SC</text>
<text x="49.3" y="74.2">BCM4/PWRMGMT_HEARTBEAT_3V3/4.1D</text>
<text x="130.8" y="84.3">BCM18_3V3</text>
<text x="28.4" y="93.6">These pins are reserved for ID EEPROM</text>
<text x="50.6" y="94.4">BCM22/PI_P2_PIN_3_3V3/3.1C</text>
<text x="130.8" y="94.4">BCM23_3V3</text>
<text x="28.4" y="96.7">At boot time this I2C interface will be</text>
<text x="28.4" y="98.2">interrogated to look for an EEPROM</text>
<text x="28.4" y="99.7">that identifies the attached board and</text>
<text x="28.4" y="101.3">allows automagic setup of the GPIOs</text>
<text x="130.8" y="99.5">BCM24_3V3</text>
<text x="28.4" y="102.8">(and optionally, Linux drivers).</text>
<text x="28.4" y="105.9">DO NOT USE these pins for anything other</text>
<text x="28.4" y="107.5">than attaching an I2C ID EEPROM. Leave</text>
<text x="179.2" y="107.1">BCM18_3V3</text>
<text x="179.2" y="102">BCM24_3V3</text>
<text x="234.5" y="107.1">&gt;BCM18_5V/3.2C</text>
<text x="234.5" y="102">&gt;BCM24_5V/3.2C</text>
<text x="28.4" y="109.1">unconnected if ID EEPROM not required.</text>
<text x="130.8" y="109.6">BCM25_3V3</text>
<text x="62.7" y="124.8">EEPROM_ID_SD</text>
<text x="123.2" y="124.8">EEPROM_ID_SC</text>
<text x="123.2" y="134.9">BCM12/PI_HEARTBEAT_3V3/4.1C</text>
<text x="176.6" y="137.5">BCM25_3V3</text>
<text x="239.6" y="137.5">&lt;BCM25_5V/3.1D</text>
<text x="176.6" y="140">BCM23_3V3</text>
<text x="239.6" y="140">&lt;BCM23_5V/3.1C</text>
<text x="130.8" y="145">BCM16/PI_P1_PIN_3_3V3/3.1D</text>
<text x="50.6" y="150.1">BCM26/PI_P1_PIN_2_3V3/3.1C</text>
<text x="123.2" y="155.2">BCM21/CONSOLE_RST_BUTTON_3V3/3.6D</text>
<text x="130.8" y="150.1">BCM20/PI_P2_PIN_2_3V3/3.1D</text>
</g>
<g font-size="1.4" fill="#808000">
<text x="74.2" y="23.6">RPI_UART0_TXD_3V3</text>
<text x="74.1" y="26.1">RPI_UART0_RXD_3V3</text>
<text x="123.2" y="74.2">RPI_UART0_TXD_3V3</text>
<text x="123.2" y="79.2">RPI_UART0_RXD_3V3</text>
</g>
<g font-size="1.4" fill="#008080">
<text x="60" y="64.1">I2C1_SDA_3V3/3.2C</text>
<text x="60.1" y="69.1">I2C1_SCL_3V3/3.2D</text>
</g>
<g font-size="1.4" fill="#cc6500">
<text x="60.5" y="84.3">CTRLR_CLOCK_3V3</text>
<text x="60.6" y="89.4">CTRLR_LATCH_3V3</text>
<text x="174.4" y="89.4">CTRLR_CLOCK_3V3</text>
<text x="234.5" y="89.4">&gt;CTRLR_CLOCK_5V/3.1B</text>
<text x="174.4" y="91.9">CTRLR_LATCH_3V3</text>
<text x="234.5" y="91.9">&gt;CTRLR_LATCH_5V/3.1B</text>
<text x="59.7" y="129.9">CTRLR_DATA_1_3V3</text>
<text x="59.7" y="134.9">CTRLR_DATA_2_3V3</text>
<text x="59.7" y="140">CTRLR_DATA_3_3V3</text>
<text x="59.7" y="145">CTRLR_DATA_4_3V3</text>
<text x="171" y="145">CTRLR_DATA_1_3V3</text>
<text x="171" y="147.6">CTRLR_DATA_2_3V3</text>
<text x="239.6" y="145">&lt;CTRLR_DATA_1_5V/3.1C</text>
<text x="239.6" y="147.6">&lt;CTRLR_DATA_2_5V/3.1D</text>
<text x="171" y="150.1">CTRLR_DATA_3_3V3</text>
<text x="171" y="152.6">CTRLR_DATA_4_3V3</text>
<text x="239.6" y="150.1">&lt;CTRLR_DATA_3_5V/3.1C</text>
<text x="239.6" y="152.6">&lt;CTRLR_DATA_4_5V/3.1D</text>
</g>
<g font-size="1.4" fill="#f0f">
<text x="173.9" y="94.4">SPI0_MOSI_3V3</text>
<text x="237.1" y="94.4">&gt;SPI0_MOSI_5V/2.1E</text>
<text x="172.7" y="99.5">SPI0_CS_3V3/CE0</text>
<text x="174.2" y="97">SPI0_SCLK_3V3</text>
<text x="237.1" y="97">&gt;SPI0_SCLK_5V/2.1E</text>
<text x="237.1" y="99.5">&gt;SPI0_CS_5V/2.1E</text>
<text x="62.6" y="104.6">SPI0_MOSI_3V3</text>
<text x="174.4" y="104.6">BCM7/CE1_3V3</text>
<text x="237.1" y="104.6">&gt;BCM7/CE1_5V/3.2D</text>
<text x="62.6" y="109.6">SPI0_MISO_3V3</text>
<text x="62.8" y="114.7">SPI0_SCLK_3V3</text>
<text x="123.2" y="114.7">SPI0_CS_3V3/CE0</text>
<text x="123.2" y="119.7">BCM7/CE1_3V3</text>
<text x="173.9" y="142.5">SPI0_MISO_3V3</text>
<text x="237.1" y="142.5">&lt;SPI0_MISO_5V/2.1E</text>
</g>
<g font-size="1.1" fill="#800000">
<text x="261.2" y="40.8">EEPROM_ID_SC</text>
<text x="261.2" y="50.9">EEPROM_ID_SD</text>
</g>
</svg>
